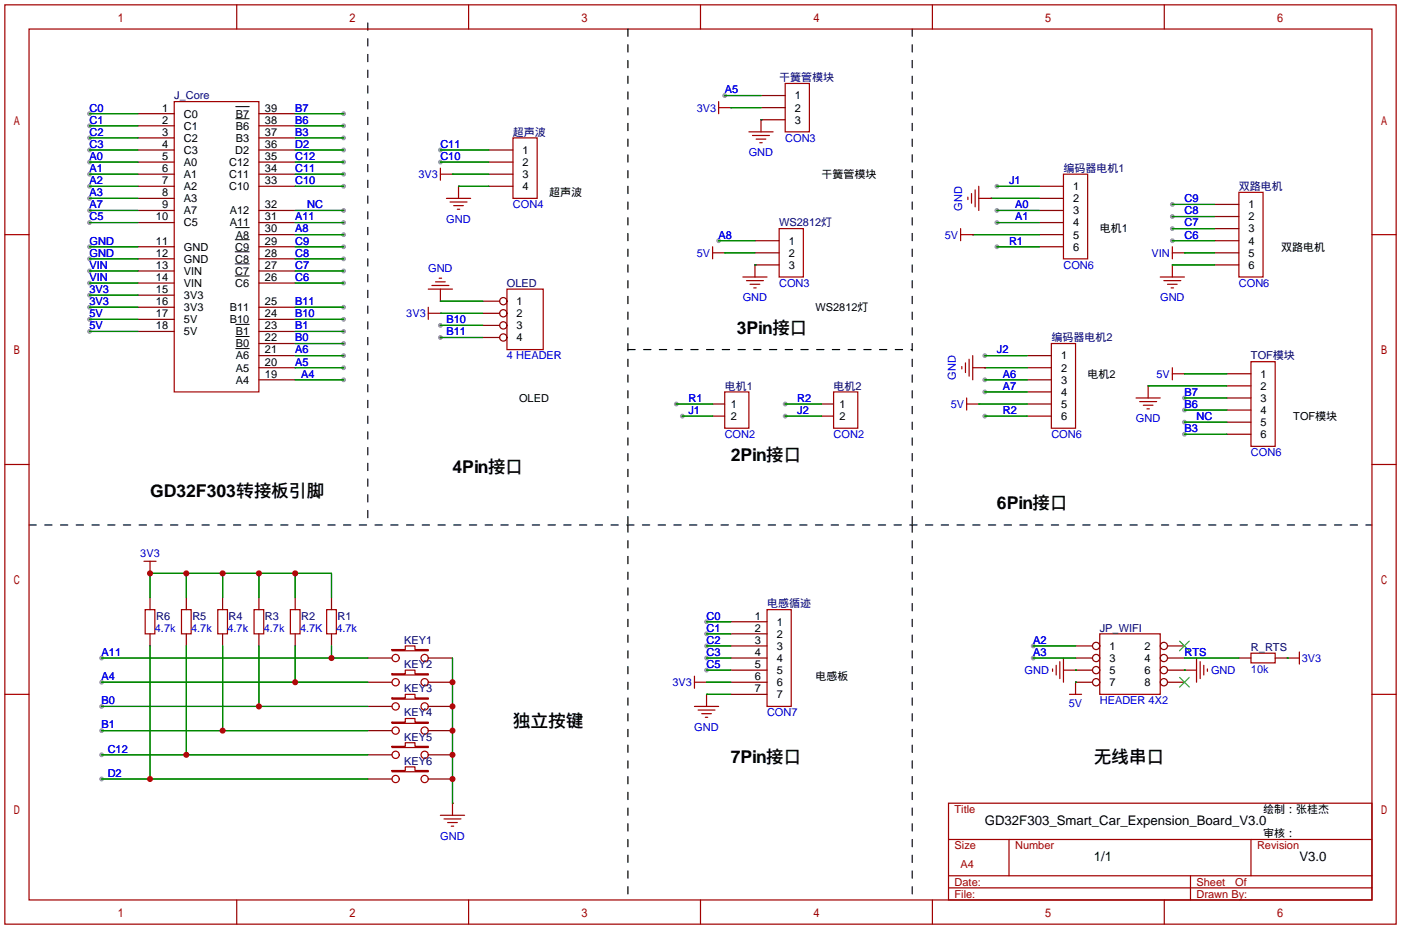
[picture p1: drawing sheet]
<svg xmlns="http://www.w3.org/2000/svg" width="294mm" height="195mm" viewBox="0 0 294 195" stroke-linecap="round" stroke-linejoin="round" font-family="sans-serif">
<g fill="#999">
<circle cx="18.8" cy="23.9" r=".51"/>
<circle cx="18.8" cy="26.4" r=".51"/>
<circle cx="18.8" cy="29" r=".51"/>
<circle cx="18.8" cy="31.5" r=".51"/>
<circle cx="18.8" cy="34" r=".51"/>
<circle cx="18.8" cy="36.6" r=".51"/>
<circle cx="18.8" cy="39.1" r=".51"/>
<circle cx="18.8" cy="41.7" r=".51"/>
<circle cx="18.8" cy="44.2" r=".51"/>
<circle cx="18.8" cy="46.7" r=".51"/>
<circle cx="18.8" cy="51.8" r=".51"/>
<circle cx="18.8" cy="54.4" r=".51"/>
<circle cx="18.8" cy="56.9" r=".51"/>
<circle cx="18.8" cy="59.4" r=".51"/>
<circle cx="18.8" cy="62" r=".51"/>
<circle cx="18.8" cy="64.5" r=".51"/>
<circle cx="18.8" cy="67.1" r=".51"/>
<circle cx="18.8" cy="69.6" r=".51"/>
<circle cx="72.1" cy="23.9" r=".51"/>
<circle cx="72.1" cy="26.4" r=".51"/>
<circle cx="72.1" cy="29" r=".51"/>
<circle cx="72.1" cy="31.5" r=".51"/>
<circle cx="72.1" cy="34" r=".51"/>
<circle cx="72.1" cy="36.6" r=".51"/>
<circle cx="72.1" cy="39.1" r=".51"/>
<circle cx="72.1" cy="46.7" r=".51"/>
<circle cx="72.1" cy="49.3" r=".51"/>
<circle cx="72.1" cy="51.8" r=".51"/>
<circle cx="72.1" cy="54.4" r=".51"/>
<circle cx="72.1" cy="56.9" r=".51"/>
<circle cx="72.1" cy="59.4" r=".51"/>
<circle cx="72.1" cy="64.5" r=".51"/>
<circle cx="72.1" cy="67.1" r=".51"/>
<circle cx="72.1" cy="69.6" r=".51"/>
<circle cx="72.1" cy="72.1" r=".51"/>
<circle cx="72.1" cy="74.7" r=".51"/>
<circle cx="152.1" cy="20.1" r=".51"/>
<circle cx="150.9" cy="50.5" r=".51"/>
<circle cx="246.1" cy="45.5" r=".51"/>
<circle cx="246.1" cy="48" r=".51"/>
<circle cx="246.1" cy="50.5" r=".51"/>
<circle cx="246.1" cy="42.9" r=".51"/>
<circle cx="92.5" cy="31.5" r=".51"/>
<circle cx="92.5" cy="34" r=".51"/>
<circle cx="92.5" cy="70.9" r=".51"/>
<circle cx="92.5" cy="68.3" r=".51"/>
<circle cx="148.3" cy="130.6" r=".51"/>
<circle cx="148.3" cy="133.1" r=".51"/>
<circle cx="148.3" cy="135.6" r=".51"/>
<circle cx="148.3" cy="138.2" r=".51"/>
<circle cx="148.3" cy="140.7" r=".51"/>
<circle cx="21.3" cy="138.2" r=".51"/>
<circle cx="21.3" cy="143.3" r=".51"/>
<circle cx="21.3" cy="148.3" r=".51"/>
<circle cx="21.3" cy="153.4" r=".51"/>
<circle cx="21.3" cy="158.5" r=".51"/>
<circle cx="21.3" cy="163.6" r=".51"/>
<circle cx="216.9" cy="135.6" r=".51"/>
<circle cx="216.9" cy="138.2" r=".51"/>
<circle cx="248.7" cy="83.6" r=".51"/>
<circle cx="248.7" cy="91.2" r=".51"/>
<circle cx="248.7" cy="86.1" r=".51"/>
<circle cx="209.3" cy="44.2" r=".51"/>
<circle cx="209.3" cy="51.8" r=".51"/>
<circle cx="209.3" cy="46.7" r=".51"/>
<circle cx="209.3" cy="39.1" r=".51"/>
<circle cx="206.8" cy="79.8" r=".51"/>
<circle cx="206.8" cy="87.4" r=".51"/>
<circle cx="206.8" cy="82.3" r=".51"/>
<circle cx="206.8" cy="74.7" r=".51"/>
<circle cx="142" cy="84.8" r=".51"/>
<circle cx="143.3" cy="87.4" r=".51"/>
<circle cx="164.8" cy="84.8" r=".51"/>
<circle cx="164.8" cy="87.4" r=".51"/>
<circle cx="72.1" cy="77.2" r=".51"/>
<circle cx="72.1" cy="79.8" r=".51"/>
<circle cx="248.7" cy="88.6" r=".51"/>
<circle cx="72.1" cy="44.2" r=".51"/>
</g>
<g fill="none" stroke="#a10000" stroke-width=".25">
<path d="M1 1h292.1v193.1h-292.1zM6.1 6.1h281.9v182.9h-281.9zM49.7 1v5.1M98.4 1v5.1M147.1 1v5.1M164.8 17.5h5.1v10.2h-5.1zM195.7 1v5.1M244.4 1v5.1M36.6 21.3h17.8v61h-17.8zM92.5 36.6h2.5M92.5 35.3v2.5M96.3 39.1v2.6"/>
<path d="M107.7 29h5.1v12.7h-5.1zM150.9 22.6h2.5M150.9 21.3v2.6M157.2 27.7h5.1M158 28.4h3.5M158.7 29.2h2.1M159.5 30h.5M159.8 25.1v2.6M204.7 39.9v3.5M205.5 39.1v5.1M223.3 36.6h5v17.8h-5zM1 49.3h5.1"/>
<path d="M90.7 59.9h3.5M91.4 59.2h2.1M92.2 58.4h.5M93.7 41.7h5.1M94.5 42.4h3.5M95.2 43.2h2.1M96 43.9h.5M149.6 53.1h2.5M149.6 51.8v2.6M156 58.2h5M156.7 58.9h3.6M157.5 59.7h2"/>
<path d="M158.5 55.6v2.6M163.6 48h5.1v10.2h-5.1zM201.7 49.3h2.5M201.7 48v2.5M203.2 41.4v.5M204 40.6v2.1M205.5 41.7h2.5M243.6 58.2h5.1M244.3 58.9h3.6M245.1 59.7h2M246.1 53.1h2.6M246.1 51.8v2.6"/>
<path d="M246.1 55.6v2.6M260.1 40.4h5.1v17.8h-5.1zM288 49.3h5.1M89.9 65.8h2.6M89.9 64.5v2.6M89.9 60.7h5.1M92.5 60.7v2.5M106.4 60.7h7.6v12.7h-7.6zM158.2 60.5h.5M201.9 77v.5M202.7 76.2v2M203.5 75.4v3.6"/>
<path d="M204.2 77.2h2.6M204.2 74.7v5.1M220.7 72.1h5.1v17.8h-5.1zM245.9 60.5h.5M246.1 77.2v2.6M246.1 78.5h2.6M262.6 75.9h5.1v17.8h-5.1zM1 97.5h5.1M152.1 82.3h5.1v7.6h-5.1zM175 82.3h5.1v7.6h-5.1zM202.9 84.8h2.6M202.9 83.6v2.5"/>
<path d="M238.5 83.6h5.1M239.3 84.3h3.5M240 85.1h2.1M240.8 85.9h.5M241 81v2.6M288 97.5h5.1M30.2 117.9h2.6M31.5 117.9v2.5M30.5 128h2v5.1h-2zM38.1 128h2v5.1h-2zM45.7 128h2.1v5.1h-2.1zM53.3 128h2.1v5.1h-2.1z"/>
<path d="M61 128h2v5.1h-2zM68.6 128h2v5.1h-2zM82.3 136.4h2.8v-.8h2v.8h2.8v.3h-7.6zM161 128h5.1v20.3h-5.1zM221.7 139.7v2M222.5 138.9v3.6M223.3 138.2v5.1M230.9 133.1h12.7v12.7h-12.7zM251.2 138.2v5.1M252 138.9v3.6M252.7 139.7v2M262.6 137.2h5.1v2h-5.1z"/>
<path d="M270.3 138.2h2.5M272.8 136.9v2.5M1 145.8h5.1M82.3 141.5h2.8v-.8h2v.8h2.8v.2h-7.6zM82.3 146.6h2.8v-.8h2v.8h2.8v.2h-7.6zM82.3 151.6h2.8v-.7h2v.7h2.8v.3h-7.6zM82.3 156.7h2.8v-.7h2v.7h2.8v.3h-7.6zM145.8 148.3h5.1M145.8 143.3h2.5M145.8 142v2.5M146.6 149.1h3.5M147.3 149.9h2.1"/>
<path d="M148.1 150.6h.5M148.3 145.8v2.5M221 140.5v.5M223.3 140.7h2.5M224.5 145.8h2.6M225.8 143.3v2.5M248.7 140.7h2.5M253.5 140.5v.5M288 145.8h5.1M82.3 161.8h2.8v-.8h2v.8h2.8v.3h-7.6zM92.5 171.2h5M93.2 172h3.6"/>
<path d="M94 172.7h2M94.7 173.5h.5M95 168.7v2.5M199.1 168.7h88.9v20.3h-88.9zM199.1 176.3h88.9M211.8 176.3v7.6M262.6 176.3v7.6M49.7 189v5.1M98.4 189v5.1M147.1 189v5.1M195.7 189v5.1M199.1 186.4h88.9"/>
<path d="M199.1 183.9h88.9M244.4 189v5.1M249.9 183.9v5.1"/>
<circle cx="83.1" cy="138.2" r=".76"/>
<circle cx="89.2" cy="138.2" r=".76"/>
<circle cx="83.1" cy="158.5" r=".76"/>
<circle cx="83.1" cy="153.4" r=".76"/>
<circle cx="83.1" cy="148.3" r=".76"/>
<circle cx="83.1" cy="143.3" r=".76"/>
<circle cx="89.2" cy="158.5" r=".76"/>
<circle cx="89.2" cy="153.4" r=".76"/>
<circle cx="89.2" cy="148.3" r=".76"/>
<circle cx="89.2" cy="143.3" r=".76"/>
<circle cx="83.1" cy="163.6" r=".76"/>
<circle cx="89.2" cy="163.6" r=".76"/>
</g>
<g fill="none" stroke="#870000" stroke-width=".25">
<path d="M29 23.9h7.6M29 26.4h7.6M29 29h7.6M29 31.5h7.6M29 34h7.6M29 36.6h7.6M29 39.1h7.6M54.4 23.9h7.6M54.4 26.4h7.6M54.4 29h7.6M54.4 31.5h7.6M54.4 34h7.6"/>
<path d="M54.4 36.6h7.6M54.4 39.1h7.6M95 36.6h.1M96.3 39.1h.1M102.6 31.5h5.1M102.6 34h5.1M102.6 36.6h5.1M102.6 39.1h5.1M153.4 22.6h.1M159.8 25.1h.1M159.8 20.1h5M159.8 22.6h5"/>
<path d="M159.8 25.1h5M218.2 39.1h5.1M29 41.7h7.6M29 44.2h7.6M29 46.7h7.6M29 51.8h7.6M29 54.4h7.6M29 56.9h7.6M29 59.4h7.6M54.4 44.2h7.6M54.4 46.7h7.6M54.4 51.8h7.6"/>
<path d="M54.4 54.4h7.6M54.4 56.9h7.6M54.4 59.4h7.6M54.4 49.3h7.6M152.1 53.1h.1M158.5 55.6h.1M158.5 50.5h5.1M158.5 53.1h5.1M158.5 55.6h5.1M204.2 49.3h.1M208 41.7h.1M218.2 41.7h5.1"/>
<path d="M218.2 44.2h5.1M218.2 46.7h5.1M218.2 51.8h5.1M218.2 49.3h5.1M246.1 55.6h.1M248.7 53.1h.1M255 50.5h5.1M255 53.1h5.1M255 55.6h5.1M255 42.9h5.1M255 45.5h5.1M255 48h5.1"/>
<path d="M29 62h7.6M29 64.5h7.6M29 67.1h7.6M29 69.6h7.6M54.4 64.5h7.6M54.4 67.1h7.6M54.4 69.6h7.6M54.4 79.8h7.6M54.4 77.2h7.6M54.4 74.7h7.6M54.4 72.1h7.6M92.5 65.8h.1"/>
<path d="M92.5 63.2h.1M101.3 63.2h3.6M101.3 65.8h3.6M101.3 68.3h3.6M101.3 70.9h3.6M206.8 77.2h.1M215.6 79.8h5.1M215.6 77.2h5.1M215.6 74.7h5.1M248.7 78.5h.1M257.6 78.5h5M149.6 84.8h2.5"/>
<path d="M149.6 87.4h2.5M172.5 84.8h2.5M172.5 87.4h2.5M205.5 84.8h.1M215.6 82.3h5.1M215.6 84.8h5.1M215.6 87.4h5.1M241 81h.1M257.6 81h5M257.6 83.6h5M257.6 86.1h5M257.6 88.6h5"/>
<path d="M257.6 91.2h5M31.5 120.4h.1M31.5 125.5v2.5M31.5 133.1v2.5M39.1 125.5v2.5M39.1 133.1v2.5M46.7 125.5v2.5M46.7 133.1v2.5M54.4 125.5v2.5M54.4 133.1v2.5M62 125.5v2.5M62 133.1v2.5"/>
<path d="M69.6 125.5v2.5M69.6 133.1v2.5M77.2 138.2h5.1M89.9 138.2h5.1M153.4 130.6h7.6M153.4 133.1h7.6M153.4 135.6h7.6M153.4 138.2h7.6M225.8 135.6h3.6M225.8 138.2h3.6M245.1 135.6h3.6M245.1 138.2h3.6"/>
<path d="M260.1 138.2h2.5M267.7 138.2h2.6M270.3 138.2h.1M77.2 143.3h5.1M77.2 148.3h5.1M77.2 153.4h5.1M77.2 158.5h5.1M89.9 143.3h5.1M89.9 148.3h5.1M89.9 153.4h5.1M89.9 158.5h5.1M148.3 145.8h.1"/>
<path d="M148.3 143.3h.1M153.4 140.7h7.6M153.4 143.3h7.6M153.4 145.8h7.6M225.8 140.7h.1M225.8 143.3h.1M225.8 140.7h3.6M225.8 143.3h3.6M245.1 140.7h3.6M245.1 143.3h3.6M248.7 140.7h.1M77.2 163.6h5.1"/>
<path d="M89.9 163.6h5.1M95 168.7h.1"/>
<circle cx="105.7" cy="63.2" r=".76"/>
<circle cx="105.7" cy="65.8" r=".76"/>
<circle cx="105.7" cy="68.3" r=".76"/>
<circle cx="105.7" cy="70.9" r=".76"/>
<circle cx="230.1" cy="138.2" r=".76"/>
<circle cx="230.1" cy="135.6" r=".76"/>
<circle cx="244.3" cy="138.2" r=".76"/>
<circle cx="244.3" cy="135.6" r=".76"/>
<circle cx="230.1" cy="140.7" r=".76"/>
<circle cx="230.1" cy="143.3" r=".76"/>
<circle cx="244.3" cy="140.7" r=".76"/>
<circle cx="244.3" cy="143.3" r=".76"/>
</g>
<path d="M49.5 24.9h2.8M49.5 22.4h2.8M49.4 58h2.9M49.4 55.4h2.9M49.4 52.9h2.9M49.4 50.3h2.9M49.5 47.8h2.8M49.5 73.2h2.8M49.5 70.7h2.8M49.5 68.1h2.8" fill="none" stroke="#000" stroke-width=".21"/>
<path d="M247.6 134.6l2.1 2.1M249.7 134.6l-2.1 2.1M247.6 142.2l2.1 2.1M249.7 142.2l-2.1 2.1" fill="none" stroke="#3c3" stroke-width=".25"/>
<path d="M77.2 4.8v104.2M131.8 6.1v104.1M191.5 6.1v104.1M131.8 73.4h59.7M6.1 110.2h281.9M131.8 110.2v78.8M191.5 110.2v78.8" fill="none" stroke="#000" stroke-width=".25" stroke-dasharray="1.5 1.8"/>
<g fill="none" stroke="#008700" stroke-width=".25">
<path d="M18.8 23.9h10.2M18.8 26.4h10.2M18.8 29h10.2M18.8 31.5h10.2M18.8 34h10.2M18.8 36.6h10.2M18.8 39.1h10.2M62 23.9h10.1M62 26.4h10.1M62 29h10.1M62 31.5h10.1M62 34h10.1"/>
<path d="M62 36.6h10.1M62 39.1h10.1M92.5 31.5h10.1M92.5 34h10.1M95 36.6h7.6M96.3 39.1h6.3M152.1 20.1h7.7M153.4 22.6h6.4M159.8 25.1h.1M209.3 39.1h8.9M18.8 41.7h10.2M18.8 44.2h10.2"/>
<path d="M18.8 46.7h10.2M18.8 51.8h10.2M18.8 54.4h10.2M18.8 56.9h10.2M18.8 59.4h10.2M62 44.2h10.1M62 46.7h10.1M62 51.8h10.1M62 54.4h10.1M62 56.9h10.1M62 59.4h10.1M62 49.3h10.1"/>
<path d="M150.9 50.5h7.6M152.1 53.1h6.4M158.5 55.6h.1M204.2 49.3h14M208 41.7h10.2M209.3 44.2h8.9M209.3 46.7h8.9M209.3 51.8h8.9M246.1 50.5h8.9M246.1 45.5h8.9M246.1 48h8.9M246.1 55.6h8.9"/>
<path d="M246.1 42.9h8.9M248.7 53.1h6.3M18.8 62h10.2M18.8 64.5h10.2M18.8 67.1h10.2M18.8 69.6h10.2M62 64.5h10.1M62 67.1h10.1M62 69.6h10.1M62 72.1h10.1M62 74.7h10.1M62 77.2h10.1"/>
<path d="M62 79.8h10.1M92.5 65.8h8.8M92.5 70.9h8.8M92.5 68.3h8.8M92.5 63.2h8.8M206.8 74.7h8.8M206.8 77.2h8.8M206.8 79.8h8.8M248.7 78.5h8.9M142 84.8h7.6M143.3 87.4h6.3M164.8 87.4h7.7"/>
<path d="M164.8 84.8h7.7M205.5 84.8h10.1M206.8 87.4h8.8M206.8 82.3h8.8M241 81h16.6M248.7 83.6h8.9M248.7 91.2h8.9M248.7 86.1h8.9M248.7 88.6h8.9M21.3 138.2h55.9M31.5 125.5v-5.1h38.1v5.1M31.5 135.6v28"/>
<path d="M39.1 120.4v5.1M39.1 135.6v22.9M46.7 120.4v5.1M46.7 135.6v17.8M54.4 120.4v5.1M54.4 135.6v12.7M62 120.4v5.1M62 135.6v7.7M69.6 135.6v2.6M95 138.2v30.5M148.3 130.6h5.1M148.3 133.1h5.1"/>
<path d="M148.3 135.6h5.1M148.3 138.2h5.1M216.9 135.6h8.9M216.9 138.2h8.9M248.7 138.2h11.4M270.3 138.2h.1M21.3 143.3h55.9M21.3 148.3h55.9M21.3 153.4h55.9M21.3 158.5h55.9M148.3 140.7h5.1M148.3 143.3h5.1"/>
<path d="M148.3 145.8h5.1M225.8 140.7h.1M225.8 143.3h.1M248.7 140.7h.1M21.3 163.6h55.9"/>
</g>
<g fill="#c00">
<circle cx="95" cy="163.6" r=".63"/>
<circle cx="95" cy="158.5" r=".63"/>
<circle cx="95" cy="153.4" r=".63"/>
<circle cx="95" cy="148.3" r=".63"/>
<circle cx="95" cy="143.3" r=".63"/>
<circle cx="69.6" cy="138.2" r=".63"/>
<circle cx="62" cy="143.3" r=".63"/>
<circle cx="54.4" cy="148.3" r=".63"/>
<circle cx="46.7" cy="153.4" r=".63"/>
<circle cx="39.1" cy="158.5" r=".63"/>
<circle cx="31.5" cy="163.6" r=".63"/>
<circle cx="31.5" cy="120.4" r=".63"/>
<circle cx="39.1" cy="120.4" r=".63"/>
<circle cx="46.7" cy="120.4" r=".63"/>
<circle cx="54.4" cy="120.4" r=".63"/>
<circle cx="62" cy="120.4" r=".63"/>
</g>
<g font-size="3.7">
<text x="154.7" y="70.1">3Pin接口</text>
<text x="95" y="99.3">4Pin接口</text>
<text x="153.4" y="96.8">2Pin接口</text>
<text x="31.5" y="104.4">GD32F303转接板引脚</text>
<text x="209.3" y="107">6Pin接口</text>
<text x="107.7" y="152.7">独立按键</text>
<text x="153.4" y="160.3">7Pin接口</text>
<text x="229.6" y="160.3">无线串口</text>
</g>
<g font-size="2.8">
<text x="206.8" y="173.2">GD32F303_Smart_Car_Expension_Board_V3.0</text>
<text x="229.6" y="180.8">1/1</text>
<text x="272.8" y="180.8">V3.0</text>
</g>
<g font-size="2.3" fill="#000080">
<text x="163.6" y="17.1">干簧管模块</text>
<text x="36.6" y="20.9">J_Core</text>
<text x="107.7" y="28.5">超声波</text>
<text x="223.3" y="36.1">编码器电机1</text>
<text x="260.1" y="39.9">双路电机</text>
<text x="163.6" y="47.5">WS2812灯</text>
<text x="106.4" y="60.2">OLED</text>
<text x="220.7" y="71.7">编码器电机2</text>
<text x="262.6" y="75.5">TOF模块</text>
<text x="152.1" y="81.8">电机1</text>
<text x="175" y="81.8">电机2</text>
<text x="32.8" y="130.1">R6</text>
<text x="40.4" y="130.1">R5</text>
<text x="48" y="130.1">R4</text>
<text x="55.6" y="130.1">R3</text>
<text x="63.2" y="130.1">R2</text>
<text x="70.9" y="130.1">R1</text>
<text x="161" y="127.6">电感循迹</text>
<text x="84.8" y="135.2">KEY1</text>
<text x="230.9" y="132.6">JP_WIFI</text>
<text x="262.6" y="136.7">R_RTS</text>
<text x="84.8" y="140.3">KEY2</text>
<text x="84.8" y="145.3">KEY3</text>
<text x="84.8" y="150.4">KEY4</text>
<text x="84.8" y="155.5">KEY5</text>
<text x="84.8" y="160.6">KEY6</text>
</g>
<g font-size="2.3" fill="#00f">
<text x="18.8" y="23.4">C0</text>
<text x="62" y="23.4">B7</text>
<text x="146.3" y="23.4">3V3</text>
<text x="152.1" y="19.6">A5</text>
<text x="18.8" y="26">C1</text>
<text x="18.8" y="28.5">C2</text>
<text x="62" y="26">B6</text>
<text x="62" y="28.5">B3</text>
<text x="164.8" y="29.8">CON3</text>
<text x="18.8" y="31">C3</text>
<text x="18.8" y="33.6">A0</text>
<text x="62" y="31">D2</text>
<text x="62" y="33.6">C12</text>
<text x="92.5" y="31">C11</text>
<text x="92.5" y="33.6">C10</text>
<text x="157.2" y="32.8">GND</text>
<text x="18.8" y="36.1">A1</text>
<text x="18.8" y="38.7">A2</text>
<text x="18.8" y="41.2">A3</text>
<text x="62" y="36.1">C11</text>
<text x="62" y="38.7">C10</text>
<text x="87.8" y="37.4">3V3</text>
<text x="211.8" y="38.7">J1</text>
<text x="18.8" y="43.7">A7</text>
<text x="18.8" y="46.3">C5</text>
<text x="62" y="46.3">A11</text>
<text x="64.5" y="43.7">NC</text>
<text x="93.7" y="46.8">GND</text>
<text x="107.7" y="43.7">CON4</text>
<text x="202" y="44.2" transform="rotate(-90 202 44.2)">GND</text>
<text x="213.1" y="43.7">A0</text>
<text x="213.1" y="46.3">A1</text>
<text x="248.7" y="45">C8</text>
<text x="248.7" y="47.5">C7</text>
<text x="248.7" y="42.5">C9</text>
<text x="18.8" y="51.4">GND</text>
<text x="18.8" y="53.9">GND</text>
<text x="62" y="48.8">A8</text>
<text x="62" y="51.4">C9</text>
<text x="62" y="53.9">C8</text>
<text x="146.3" y="53.9">5V</text>
<text x="150.9" y="50.1">A8</text>
<text x="198.3" y="50.1">5V</text>
<text x="211.8" y="51.4">R1</text>
<text x="241.8" y="53.9">VIN</text>
<text x="248.7" y="50.1">C6</text>
<text x="18.8" y="56.4">VIN</text>
<text x="18.8" y="59">VIN</text>
<text x="62" y="56.4">C7</text>
<text x="62" y="59">C6</text>
<text x="89.9" y="57.2">GND</text>
<text x="223.3" y="56.4">CON6</text>
<text x="18.8" y="61.5">3V3</text>
<text x="18.8" y="64.1">3V3</text>
<text x="62" y="64.1">B11</text>
<text x="155.9" y="63.3">GND</text>
<text x="163.6" y="60.2">CON3</text>
<text x="243.6" y="63.3">GND</text>
<text x="260.1" y="60.2">CON6</text>
<text x="18.8" y="66.6">5V</text>
<text x="18.8" y="69.1">5V</text>
<text x="62" y="66.6">B10</text>
<text x="62" y="69.1">B1</text>
<text x="62" y="71.7">B0</text>
<text x="85.3" y="66.6">3V3</text>
<text x="93.7" y="70.4">B11</text>
<text x="93.7" y="67.9">B10</text>
<text x="62" y="74.2">A6</text>
<text x="62" y="76.8">A5</text>
<text x="106.4" y="75.5">4 HEADER</text>
<text x="209.3" y="74.2">J2</text>
<text x="63.2" y="79.3">A4</text>
<text x="200.7" y="79.8" transform="rotate(-90 200.7 79.8)">GND</text>
<text x="210.6" y="79.3">A6</text>
<text x="210.6" y="81.8">A7</text>
<text x="242.8" y="79.3">5V</text>
<text x="248.7" y="83.1">B7</text>
<text x="144.5" y="84.4">R1</text>
<text x="144.5" y="86.9">J1</text>
<text x="167.4" y="84.4">R2</text>
<text x="167.4" y="86.9">J2</text>
<text x="199.6" y="85.6">5V</text>
<text x="210.6" y="86.9">R2</text>
<text x="238.5" y="88.7">GND</text>
<text x="248.7" y="85.6">B6</text>
<text x="251.2" y="88.2">NC</text>
<text x="152.1" y="92">CON2</text>
<text x="175" y="92">CON2</text>
<text x="220.7" y="92">CON6</text>
<text x="248.7" y="90.7">B3</text>
<text x="262.6" y="95.8">CON6</text>
<text x="29.4" y="116.9">3V3</text>
<text x="148.3" y="130.1">C0</text>
<text x="21.3" y="137.7">A11</text>
<text x="32.5" y="132.6">4.7k</text>
<text x="40.1" y="132.6">4.7k</text>
<text x="47.8" y="132.6">4.7k</text>
<text x="55.4" y="132.6">4.7k</text>
<text x="63" y="132.6">4.7K</text>
<text x="70.6" y="132.6">4.7k</text>
<text x="148.3" y="132.6">C1</text>
<text x="148.3" y="135.2">C2</text>
<text x="148.3" y="137.7">C3</text>
<text x="216.9" y="135.2">A2</text>
<text x="216.9" y="137.7">A3</text>
<text x="248.7" y="137.7">RTS</text>
<text x="21.3" y="142.8">A4</text>
<text x="148.3" y="140.3">C5</text>
<text x="215.1" y="141.5">GND</text>
<text x="254.3" y="141.5">GND</text>
<text x="262.6" y="141.3">10k</text>
<text x="273.3" y="139">3V3</text>
<text x="21.3" y="147.9">B0</text>
<text x="141.2" y="144.1">3V3</text>
<text x="224.4" y="148.4">5V</text>
<text x="230.9" y="147.9">HEADER 4X2</text>
<text x="21.3" y="153">B1</text>
<text x="145.8" y="153.5">GND</text>
<text x="161" y="150.4">CON7</text>
<text x="22.6" y="158">C12</text>
<text x="22.6" y="163.1">D2</text>
<text x="92.4" y="176.3">GND</text>
</g>
<g font-size="2.3">
<text x="34" y="23.4">1</text>
<text x="55.6" y="23.4">39</text>
<text x="166.9" y="20.9">1</text>
<text x="166.9" y="23.4">2</text>
<text x="34" y="26">2</text>
<text x="34" y="28.5">3</text>
<text x="38.6" y="24.7">C0</text>
<text x="38.6" y="27.2">C1</text>
<text x="38.6" y="29.8">C2</text>
<text x="49.5" y="29.8">B3</text>
<text x="49.5" y="27.2">B6</text>
<text x="49.5" y="24.7">B7</text>
<text x="55.6" y="28.5">37</text>
<text x="55.6" y="26">38</text>
<text x="166.9" y="26">3</text>
<text x="34" y="31">4</text>
<text x="34" y="33.6">5</text>
<text x="38.6" y="32.3">C3</text>
<text x="38.6" y="34.8">A0</text>
<text x="48.1" y="34.8">C12</text>
<text x="49.4" y="32.3">D2</text>
<text x="55.6" y="33.6">35</text>
<text x="55.6" y="31">36</text>
<text x="109.7" y="32.3">1</text>
<text x="109.7" y="34.8">2</text>
<text x="34" y="36.1">6</text>
<text x="34" y="38.7">7</text>
<text x="34" y="41.2">8</text>
<text x="38.6" y="37.4">A1</text>
<text x="38.6" y="39.9">A2</text>
<text x="48.1" y="39.9">C10</text>
<text x="48.1" y="37.4">C11</text>
<text x="55.6" y="38.7">33</text>
<text x="55.6" y="36.1">34</text>
<text x="109.7" y="37.4">3</text>
<text x="109.7" y="39.9">4</text>
<text x="115.3" y="41.2">超声波</text>
<text x="172.5" y="37.4">干簧管模块</text>
<text x="225.3" y="39.9">1</text>
<text x="32.7" y="46.3">10</text>
<text x="34" y="43.7">9</text>
<text x="38.6" y="42.5">A3</text>
<text x="38.6" y="45">A7</text>
<text x="38.6" y="47.5">C5</text>
<text x="48.2" y="47.5">A11</text>
<text x="48.2" y="45">A12</text>
<text x="55.6" y="46.3">31</text>
<text x="55.6" y="43.7">32</text>
<text x="225.3" y="42.5">2</text>
<text x="225.3" y="45">3</text>
<text x="225.3" y="47.5">4</text>
<text x="262.1" y="43.7">1</text>
<text x="262.1" y="46.3">2</text>
<text x="32.7" y="51.4">11</text>
<text x="32.7" y="53.9">12</text>
<text x="38.6" y="52.6">GND</text>
<text x="49.4" y="52.6">C9</text>
<text x="49.5" y="50.1">A8</text>
<text x="55.6" y="53.9">28</text>
<text x="55.6" y="51.4">29</text>
<text x="55.6" y="48.8">30</text>
<text x="165.6" y="51.4">1</text>
<text x="165.6" y="53.9">2</text>
<text x="225.3" y="50.1">5</text>
<text x="225.3" y="52.6">6</text>
<text x="230.9" y="48.8">电机1</text>
<text x="262.1" y="48.8">3</text>
<text x="262.1" y="51.4">4</text>
<text x="262.1" y="53.9">5</text>
<text x="269" y="52.6">双路电机</text>
<text x="32.7" y="56.4">13</text>
<text x="32.7" y="59">14</text>
<text x="38.6" y="55.2">GND</text>
<text x="38.6" y="57.7">VIN</text>
<text x="49.4" y="57.7">C7</text>
<text x="49.4" y="55.2">C8</text>
<text x="55.6" y="59">26</text>
<text x="55.6" y="56.4">27</text>
<text x="165.6" y="56.4">3</text>
<text x="262.1" y="56.4">6</text>
<text x="32.7" y="61.5">15</text>
<text x="32.7" y="64.1">16</text>
<text x="38.6" y="60.2">VIN</text>
<text x="38.6" y="62.8">3V3</text>
<text x="38.6" y="65.3">3V3</text>
<text x="48.2" y="65.3">B11</text>
<text x="49.4" y="60.2">C6</text>
<text x="55.6" y="64.1">25</text>
<text x="108.5" y="64.1">1</text>
<text x="171.2" y="65.3">WS2812灯</text>
<text x="32.7" y="66.6">17</text>
<text x="32.7" y="69.1">18</text>
<text x="38.6" y="67.9">5V</text>
<text x="38.6" y="70.4">5V</text>
<text x="48.2" y="67.9">B10</text>
<text x="49.5" y="70.4">B1</text>
<text x="55.6" y="71.7">22</text>
<text x="55.6" y="69.1">23</text>
<text x="55.6" y="66.6">24</text>
<text x="108.5" y="66.6">2</text>
<text x="108.5" y="69.1">3</text>
<text x="108.5" y="71.7">4</text>
<text x="49.5" y="75.5">A6</text>
<text x="49.5" y="72.9">B0</text>
<text x="55.6" y="76.8">20</text>
<text x="55.6" y="74.2">21</text>
<text x="222.8" y="75.5">1</text>
<text x="49.5" y="80.6">A4</text>
<text x="49.5" y="78">A5</text>
<text x="55.6" y="79.3">19</text>
<text x="222.8" y="78">2</text>
<text x="222.8" y="80.6">3</text>
<text x="222.8" y="83.1">4</text>
<text x="228.3" y="79.3">电机2</text>
<text x="264.7" y="79.3">1</text>
<text x="264.7" y="81.8">2</text>
<text x="109" y="84.4">OLED</text>
<text x="153.4" y="85.6">1</text>
<text x="153.4" y="88.2">2</text>
<text x="176.3" y="85.6">1</text>
<text x="176.3" y="88.2">2</text>
<text x="222.8" y="85.6">5</text>
<text x="222.8" y="88.2">6</text>
<text x="264.7" y="84.4">3</text>
<text x="264.7" y="86.9">4</text>
<text x="264.7" y="89.5">5</text>
<text x="271.5" y="88.2">TOF模块</text>
<text x="264.7" y="92">6</text>
<text x="158.5" y="130.1">1</text>
<text x="163.1" y="131.4">1</text>
<text x="158.5" y="132.6">2</text>
<text x="158.5" y="135.2">3</text>
<text x="158.5" y="137.7">4</text>
<text x="163.1" y="133.9">2</text>
<text x="163.1" y="136.4">3</text>
<text x="232.9" y="136.4">1</text>
<text x="240.3" y="136.4">2</text>
<text x="158.5" y="140.3">5</text>
<text x="158.5" y="142.8">6</text>
<text x="163.1" y="139">4</text>
<text x="163.1" y="141.5">5</text>
<text x="171.2" y="142.8">电感板</text>
<text x="232.9" y="139">3</text>
<text x="232.9" y="141.5">5</text>
<text x="240.3" y="139">4</text>
<text x="240.3" y="141.5">6</text>
<text x="158.5" y="145.3">7</text>
<text x="163.1" y="144.1">6</text>
<text x="163.1" y="146.6">7</text>
<text x="232.9" y="144.1">7</text>
<text x="240.3" y="144.1">8</text>
<text x="265.2" y="170.7">绘制：张桂杰</text>
<text x="265.2" y="175.8">审核：</text>
</g>
<g font-size="2.3" fill="#a00000">
<text x="200.4" y="170.7">Title</text>
<text x="200.4" y="178.4">Size</text>
<text x="213.1" y="178.4">Number</text>
<text x="263.9" y="178.4">Revision</text>
<text x="200.4" y="186">Date:</text>
<text x="201.7" y="182.2">A4</text>
<text x="251.2" y="186">Sheet</text>
<text x="259.3" y="186">Of</text>
<text x="200.4" y="188.5">File:</text>
<text x="251.2" y="188.5">Drawn By:</text>
</g>
</svg>
